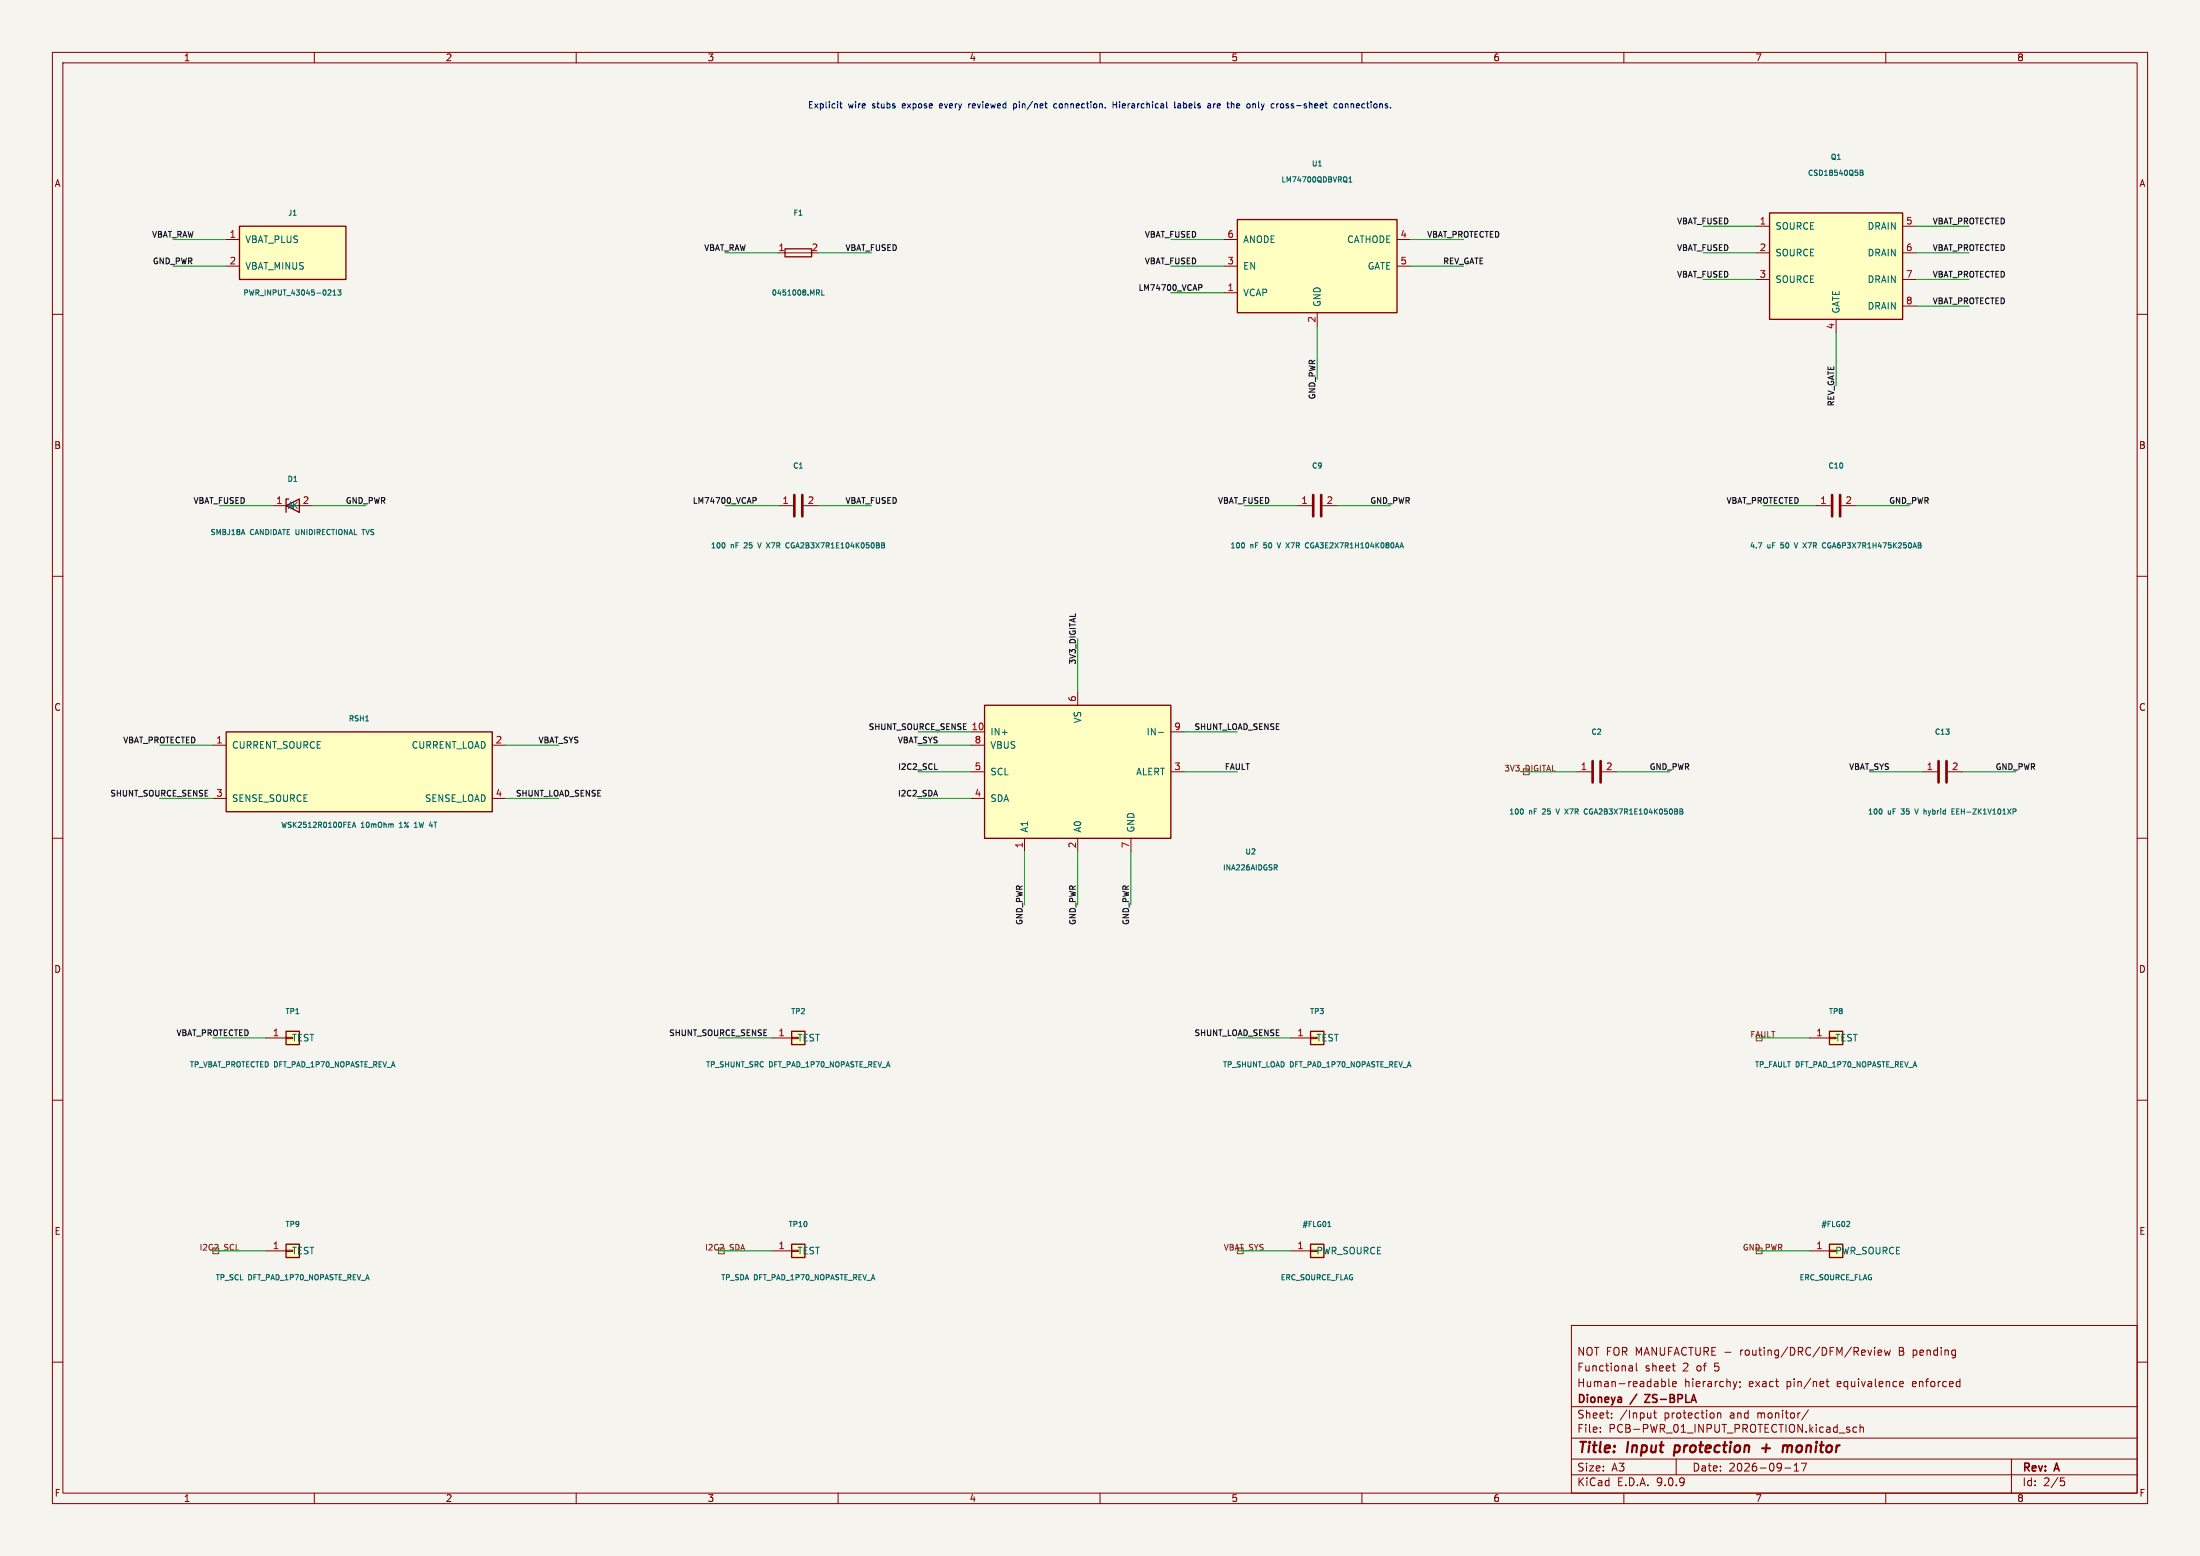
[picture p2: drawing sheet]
<svg xmlns="http://www.w3.org/2000/svg" width="420mm" height="297mm" viewBox="0 0 420 297" stroke-linecap="round" stroke-linejoin="round" font-family="sans-serif">
<path d="M0 0h420v297h-420z" fill="#f5f4ef" stroke="#f5f4ef" stroke-width=".19"/>
<g fill="none" stroke="#840000" stroke-width=".19">
<path d="M10 10h400v277h-400zM12 12h396v273h-396zM60 10v2M110 10v2M160 10v2M210 10v2M260 10v2M310 10v2M360 10v2M10 60h2M408 60h2M10 110h2"/>
<path d="M408 110h2M10 160h2M408 160h2M10 210h2M408 210h2M300 253h108v32h-108zM357.3 257.7l-.4 1M357.9 257.2v.1M357.9 257.7v1M358.5 258.2l.7-.2v-.2l-.5-.1-.2 .2 .1 .7h.6M359.7 257.7l.3 1 .3-.7 .3 .7 .3-1M10 260h2"/>
<path d="M300 278.5h108M300 274.5h108M300 268.5h108M305.5 273.2v.2M305.5 272.5v.1M307.7 270.5v.2M307.7 269.8v.1M311.2 260.7h.2l.3 .2v.8M311.7 261.6l-.5 .1M311.7 261l-.5 .1M312.4 260.2v1.3l.2 .2M315.2 269.7v1"/>
<path d="M315.2 270.5l-.1 .1M315.7 269.7h.5M315.9 269.2v1.3l.3 .2M317.2 263.2v1.5M317.2 263.8l.5-.1 .2 .3-.1 .6h-.6M318.6 263.2v1.3l.2 .2M319.2 260.7h.6M319.3 264.2l.7-.2-.1-.2-.4-.1-.2 .2 .1 .7h.5M319.7 261.7h.1M320 278.5v3M327.9 269.8l.2-.1 .3 .1 .1 .9M327.9 269.7v1"/>
<path d="M330.9 263.7l.3 1M331.2 264.7l-.1 .3M331.6 263.7l-.4 1M332.2 263.8v.1M332.2 264.6l-.1 .3M342.5 279.7l.4-.4v1.5M343.9 279.3h1l-.7 1.5M345.2 269.1l-1.3 1.9M348.1 263.8l.1 .2-.8 .2M348.6 263.7h.6M348.8 263.2v1.3l.4 .2M354.4 272.5l-.4-.1-.3 .3 .2 .6h.5"/>
<path d="M355.1 272.5l.2-.1 .4 .1v.9M355.1 271.9v1.5M362.7 263.8l.5-.1 .2 .3-.7 .2M362.7 264.6h.6M384 278.5v6.5M408 260h2M60 285v2M110 285v2M160 285v2M210 285v2M260 285v2M300 281.5h108"/>
<path d="M310 285v2M340.7 280.2h1.2M342.5 280.8h.9M360 285v2M393.4 282.1h.7M393.5 282.7h.4l.3 .2-.2 .6-.5 .1"/>
</g>
<path d="M319.8 275.9l-.3 2M336.4 276.4h1.5M337.2 275.7l-.2 1.5M340.5 276l.5-.1 .3 .3M341.3 276.2l-.2 1M342.1 276a.5 .5 0 0 0-.8 .2" fill="none" stroke="#840000" stroke-width=".4"/>
<path d="M314 266.2h1l-1 1.5h1" fill="none" stroke="#840000" stroke-width=".3"/>
<path d="M349.2 237.5h2.6v2.5h-2.6z" fill="#ffffc2"/>
<path d="M349.2 237.5h2.6v2.5h-2.6z" fill="none" stroke="#840000" stroke-width=".25"/>
<path d="M345.4 238.8h3.8M349.2 238.6h1.3v.3h-1.3z" fill="none" stroke="#840000" stroke-width=".19"/>
<path d="M353 233.2l.1 .4-.6 .5h.6" fill="none" stroke="#006464" stroke-width=".19"/>
<path d="M43.2 139.7h50.8v15.2h-50.8z" fill="#ffffc2"/>
<path d="M43.2 139.7h50.8v15.2h-50.8z" fill="none" stroke="#840000" stroke-width=".25"/>
<path d="M247.6 96.5h2.8M252.5 96.5h2.8M40.6 142.2h2.6M40.6 152.4h2.6M94 142.2h2.5M94 152.4h2.5" fill="none" stroke="#840000" stroke-width=".19"/>
<path d="M237.5 103.8v.6M243.8 103.6l.4 1M249.3 104.5h.5M249.8 103.6l-.5 .1M67.2 157.9l.4-1 .3 1M67.3 157.6h.5M75 157.3l.1 .6M79.1 157.9h.6M79.3 157.1l-.2 .1M82.2 156.9l-.2 .7h.6" fill="none" stroke="#006464" stroke-width=".19"/>
<path d="M250.7 94.5v4.1M252.2 94.5v4.1" fill="none" stroke="#840000" stroke-width=".51"/>
<path d="M236.2 41.9h30.5v17.8h-30.5z" fill="#ffffc2"/>
<path d="M236.2 41.9h30.5v17.8h-30.5z" fill="none" stroke="#840000" stroke-width=".25"/>
<path d="M233.7 45.7h2.5M233.7 50.8h2.5M233.7 55.9h2.5M251.5 59.7v2.5M266.7 45.7h2.5M266.7 50.8h2.5" fill="none" stroke="#840000" stroke-width=".19"/>
<path d="M257.5 34.7h.6M257.5 34l.3-.3v1" fill="none" stroke="#006464" stroke-width=".19"/>
<path d="M188 134.6h35.5v25.4h-35.5z" fill="#ffffc2"/>
<path d="M188 134.6h35.5v25.4h-35.5z" fill="none" stroke="#840000" stroke-width=".25"/>
<path d="M148.6 96.5h2.8M153.4 96.5h2.8M185.4 139.7h2.6M205.7 132.1v2.5M223.5 139.7h2.6M185.4 142.2h2.6M185.4 147.3h2.6M185.4 152.4h2.6M223.5 147.3h2.6M195.6 160v2.6M205.7 160v2.6M215.9 160v2.6" fill="none" stroke="#840000" stroke-width=".19"/>
<path d="M138.4 103.8v.6M144.6 103.6l.4 1M150.1 104.5h.5M150.6 103.6l-.5 .1M168.6 104.1l.3 .2-.2 .3M168.7 103.6v.4M221.1 139.8h1M243.5 165.6l.3 .5M243.8 165.2v.3" fill="none" stroke="#006464" stroke-width=".19"/>
<path d="M151.6 94.5v4.1M153.2 94.5v4.1" fill="none" stroke="#840000" stroke-width=".51"/>
<path d="M45.7 43.2h20.3v10.1h-20.3z" fill="#ffffc2"/>
<path d="M45.7 43.2h20.3v10.1h-20.3zM149.9 47.5h5v1.5h-5zM54.6 96.5l2.5-1.2v2.5zM55.1 95.3h-.5v2.5" fill="none" stroke="#840000" stroke-width=".25"/>
<path d="M43.2 45.7h2.5M43.2 50.8h2.5M148.6 48.3h6.3M52.1 96.5h2.5M57.1 96.5h2.6" fill="none" stroke="#840000" stroke-width=".19"/>
<path d="M63.6 56.3h.5M63.6 55.6l.3-.3v1M64.5 55.3h.6l-.3 .4 .2 .1v.4h-.5M156.1 55.9l.3 .4M156.4 55.4v.4M156.9 55.3v1h.5M69.1 101.1h.5" fill="none" stroke="#006464" stroke-width=".19"/>
<path d="M250.2 196.9h2.5v2.5h-2.5z" fill="#ffffc2"/>
<path d="M250.2 196.9h2.5v2.5h-2.5z" fill="none" stroke="#840000" stroke-width=".25"/>
<path d="M246.4 198.1h3.8M250.2 198h1.3v.2h-1.3z" fill="none" stroke="#840000" stroke-width=".19"/>
<path d="M250.2 237.5h2.5v2.5h-2.5z" fill="#ffffc2"/>
<path d="M250.2 237.5h2.5v2.5h-2.5z" fill="none" stroke="#840000" stroke-width=".25"/>
<path d="M301 147.3h2.8M305.8 147.3h2.8M367 147.3h2.8M371.9 147.3h2.7M246.4 238.8h3.8M250.2 238.6h1.3v.3h-1.3z" fill="none" stroke="#840000" stroke-width=".19"/>
<path d="M290.8 154.6v.6M297 154.4l.4 1M302.5 155.3h.5M303 154.4l-.5 .1M321 154.9l.3 .2-.2 .3M321.1 154.4v.4M359.2 154.6v.6M365.5 154.4l.4 1M372.6 154.9h.4M373.1 154.4h-.5v1h.5M253.5 234.1h.6" fill="none" stroke="#006464" stroke-width=".19"/>
<path d="M304 145.3v4.1M305.6 145.3v4.1M370.1 145.3v4.1M371.6 145.3v4.1" fill="none" stroke="#840000" stroke-width=".51"/>
<path d="M349.2 196.9h2.6v2.5h-2.6z" fill="#ffffc2"/>
<path d="M349.2 196.9h2.6v2.5h-2.6z" fill="none" stroke="#840000" stroke-width=".25"/>
<path d="M345.4 198.1h3.8M349.2 198h1.3v.2h-1.3z" fill="none" stroke="#840000" stroke-width=".19"/>
<path d="M54.6 196.9h2.5v2.5h-2.5z" fill="#ffffc2"/>
<path d="M54.6 196.9h2.5v2.5h-2.5z" fill="none" stroke="#840000" stroke-width=".25"/>
<path d="M346.7 96.5h2.8M351.5 96.5h2.8M50.8 198.1h3.8M54.6 198h1.3v.2h-1.3z" fill="none" stroke="#840000" stroke-width=".19"/>
<path d="M349.8 94.5v4.1M351.3 94.5v4.1" fill="none" stroke="#840000" stroke-width=".51"/>
<path d="M342.5 103.6l.4 1M348 104.5h.5M348.5 103.6l-.5 .1M366.7 104.2v.3" fill="none" stroke="#006464" stroke-width=".19"/>
<path d="M151.1 196.9h2.6v2.5h-2.6z" fill="#ffffc2"/>
<path d="M151.1 196.9h2.6v2.5h-2.6z" fill="none" stroke="#840000" stroke-width=".25"/>
<path d="M147.3 198.1h3.8M151.1 198h1.3v.2h-1.3z" fill="none" stroke="#840000" stroke-width=".19"/>
<path d="M337.8 40.6h25.4v20.4h-25.4z" fill="#ffffc2"/>
<path d="M337.8 40.6h25.4v20.4h-25.4z" fill="none" stroke="#840000" stroke-width=".25"/>
<path d="M335.3 43.2h2.5M335.3 48.3h2.5M335.3 53.3h2.5M363.2 43.2h2.6M363.2 48.3h2.6M363.2 53.3h2.6M363.2 58.4h2.6M350.5 61v2.5" fill="none" stroke="#840000" stroke-width=".19"/>
<path d="M355.1 32.5h.3l.2 .2-.2 .3h.2l.1 .3-.2 .2h-.4zM355.1 33h.3" fill="none" stroke="#006464" stroke-width=".19"/>
<path d="M54.6 237.5h2.5v2.5h-2.5z" fill="#ffffc2"/>
<path d="M54.6 237.5h2.5v2.5h-2.5z" fill="none" stroke="#840000" stroke-width=".25"/>
<path d="M50.8 238.8h3.8M54.6 238.6h1.3v.3h-1.3z" fill="none" stroke="#840000" stroke-width=".19"/>
<path d="M151.1 237.5h2.6v2.5h-2.6z" fill="#ffffc2"/>
<path d="M151.1 237.5h2.6v2.5h-2.6z" fill="none" stroke="#840000" stroke-width=".25"/>
<path d="M147.3 238.8h3.8M151.1 238.6h1.3v.3h-1.3z" fill="none" stroke="#840000" stroke-width=".19"/>
<path d="M45.1 238.6h.5" fill="none" stroke="#725600" stroke-width=".19"/>
<path d="M228.8 54.3h.5l.2 .2-.1 .4h-.6M143.7 95h.5l.2 .2-.1 .3-.6 .1M178.4 146.9h.6" fill="none" stroke="#0f0f0f" stroke-width=".19"/>
<g fill="none" stroke="#009600" stroke-width=".19">
<path d="M33 45.7h10.2M33 50.8h10.2M138.4 48.3h10.2M156.2 48.3h10.2M223.5 45.7h10.2M223.5 50.8h10.2M223.5 55.9h10.2M269.2 45.7h10.2M269.2 50.8h10.2M325.1 48.3h10.2M325.1 53.3h10.2M325.1 43.2h10.2"/>
<path d="M365.8 48.3h10.1M365.8 53.3h10.1M365.8 43.2h10.1M365.8 58.4h10.1M251.5 62.2v10.2M350.5 63.5v10.2M41.9 96.5h10.2M59.7 96.5h10.1M138.4 96.5h10.2M156.2 96.5h10.2M237.5 96.5h10.1M255.3 96.5h10.1"/>
<path d="M336.5 96.5h10.2M354.3 96.5h10.2M175.3 139.7h10.1M205.7 121.9v10.2M226.1 139.7h10.1M30.5 142.2h10.1M30.5 152.4h10.1M96.5 142.2h10.2M96.5 152.4h10.2M175.3 147.3h10.1M175.3 142.2h10.1M175.3 152.4h10.1"/>
<path d="M226.1 147.3h10.1M290.8 147.3h10.2M308.6 147.3h10.2M356.9 147.3h10.1M374.6 147.3h10.2M195.6 162.6v10.1M205.7 162.6v10.1M215.9 162.6v10.1M40.6 198.1h10.2M137.2 198.1h10.1M236.2 198.1h10.2M335.3 198.1h10.1"/>
<path d="M40.6 238.8h10.2M137.2 238.8h10.1M236.2 238.8h10.2M335.3 238.8h10.1"/>
</g>
<g fill="none" stroke="#0000c2" stroke-width=".19">
<path d="M160.3 19.8h.5M160.5 19.4v1l.3 .2M179.4 19.9v.7M184.9 19.8v.8M185.3 19.8l-.4 .2M193.5 19.9h.5M193.5 19.8v1.2M201.7 19.9l-.3-.1-.2 .2 .1 .6h.4M212.5 19.4v1.2M212.5 20h.7M213.2 19.4v1.2M224.3 19.4v1l.1 .2"/>
<path d="M224.9 19.9l.3-.1 .2 .2M230.6 19.9h.5v.7M231.7 19.8v.8M231.9 19.8l-.2 .2M235.2 19.8l.4 .2v.6M239.2 19.9h.4l.1 .7M244.1 19.8l-.2 .1M244.7 19.8l-.3 .2v.4l.3 .2M255.2 19.9l-.3-.1-.2 .2 .1 .6h.4M255.8 19.9l.3-.1 .2 .2v.4l-.2 .2-.4-.2zM256.8 19.8v.8M256.9 19.9h-.1"/>
<path d="M179.9 20.1l-.6 .1M193.5 20.6h.5M225.4 20.1l-.6 .2 .2 .3h.4M230.6 20.6h.5M231.1 20.1l-.5 .1"/>
</g>
<g font-size="2.8" fill="#840000">
<text x="301" y="277.9">Title:</text>
<text x="310.6" y="277.9">Input</text>
<text x="320.5" y="277.9">protection</text>
<text x="338" y="277.9">+</text>
<text x="342.8" y="277.9">monitor</text>
</g>
<g font-size="2.1" fill="#840000">
<text x="301" y="262">Functional</text>
<text x="301" y="259">NOT FOR MANUFACTURE -</text>
<text x="314" y="262">sheet</text>
<text x="321.3" y="262">2</text>
<text x="324" y="262">of</text>
<text x="327.5" y="262">5</text>
<text x="332.5" y="259">routing/DRC/DFM/Review</text>
<text x="362.9" y="259">B pending</text>
<text x="301" y="268.2">Dioneya</text>
<text x="301" y="265">Human-readable</text>
<text x="311.4" y="268.2">/</text>
<text x="314.8" y="268.2">ZS-BPLA</text>
<text x="321.5" y="265">hierarchy;</text>
<text x="333.9" y="265">exact</text>
<text x="341.2" y="265">pin/net</text>
<text x="351" y="265">equivalence</text>
<text x="365.5" y="265">enforced</text>
<text x="301" y="273.7">File:</text>
<text x="301" y="271">Sheet:</text>
<text x="307.1" y="273.7">PCB-PWR_01_INPUT_PROTECTION.kicad_sch</text>
<text x="309.2" y="271">/Input</text>
<text x="317.7" y="271">protection</text>
<text x="330.4" y="271">and</text>
<text x="335.8" y="271">monitor/</text>
<text x="301" y="281.1">Size:</text>
<text x="307.6" y="281.1">A3</text>
<text x="323" y="281.1">Date:</text>
<text x="330" y="281.1">2026-09-17</text>
<text x="386" y="281.3">Rev:</text>
<text x="392.4" y="281.3">A</text>
<text x="301" y="283.9">KiCad</text>
<text x="308.7" y="283.9">E.D.A.</text>
<text x="316.3" y="283.9">9.0.9</text>
<text x="386" y="283.9">Id:</text>
<text x="390.1" y="283.9">2/5</text>
</g>
<g font-size="1.8" fill="#840000">
<text x="35" y="11.9">1</text>
<text x="85" y="11.9">2</text>
<text x="135" y="11.9">3</text>
<text x="185" y="11.9">4</text>
<text x="235" y="11.9">5</text>
<text x="285" y="11.9">6</text>
<text x="335" y="11.9">7</text>
<text x="385" y="11.9">8</text>
<text x="10.3" y="35.9">A</text>
<text x="408.3" y="35.9">A</text>
<text x="10.3" y="85.9">B</text>
<text x="408.2" y="85.9">B</text>
<text x="10.3" y="135.9">C</text>
<text x="408.2" y="135.9">C</text>
<text x="10.3" y="185.9">D</text>
<text x="408.2" y="185.9">D</text>
<text x="10.3" y="235.9">E</text>
<text x="408.3" y="235.9">E</text>
<text x="10.3" y="285.9">F</text>
<text x="35" y="286.9">1</text>
<text x="85" y="286.9">2</text>
<text x="135" y="286.9">3</text>
<text x="185" y="286.9">4</text>
<text x="235" y="286.9">5</text>
<text x="285" y="286.9">6</text>
<text x="335" y="286.9">7</text>
<text x="385" y="286.9">8</text>
<text x="408.3" y="285.9">F</text>
</g>
<g font-size="1.8" fill="#a90000">
<text x="43.7" y="45.5">1</text>
<text x="234.2" y="45.5">6</text>
<text x="267.3" y="45.5">4</text>
<text x="335.8" y="42.9">1</text>
<text x="363.8" y="42.9">5</text>
<text x="43.7" y="50.5">2</text>
<text x="148.5" y="48">1</text>
<text x="154.9" y="48">2</text>
<text x="234.2" y="50.5">3</text>
<text x="267.3" y="50.5">5</text>
<text x="335.8" y="48">2</text>
<text x="335.8" y="53.1">3</text>
<text x="363.8" y="48">6</text>
<text x="363.8" y="53.1">7</text>
<text x="234.2" y="55.6">1</text>
<text x="363.8" y="58.2">8</text>
<text x="251.2" y="61.7" transform="rotate(-90 251.2 61.7)">2</text>
<text x="350.3" y="62.9" transform="rotate(-90 350.3 62.9)">4</text>
<text x="52.6" y="96.3">1</text>
<text x="57.7" y="96.3">2</text>
<text x="149.3" y="96.3">1</text>
<text x="154.1" y="96.3">2</text>
<text x="248.3" y="96.3">1</text>
<text x="253.2" y="96.3">2</text>
<text x="347.4" y="96.3">1</text>
<text x="352.2" y="96.3">2</text>
<text x="205.5" y="134.1" transform="rotate(-90 205.5 134.1)">6</text>
<text x="41.2" y="142">1</text>
<text x="94.5" y="142">2</text>
<text x="185.4" y="139.4">10</text>
<text x="186" y="142">8</text>
<text x="224.1" y="139.4">9</text>
<text x="186" y="147.1">5</text>
<text x="224.1" y="147.1">3</text>
<text x="301.7" y="147.1">1</text>
<text x="306.5" y="147.1">2</text>
<text x="367.7" y="147.1">1</text>
<text x="372.5" y="147.1">2</text>
<text x="41.2" y="152.1">3</text>
<text x="94.5" y="152.1">4</text>
<text x="186" y="152.1">4</text>
<text x="195.3" y="162" transform="rotate(-90 195.3 162)">1</text>
<text x="205.5" y="162" transform="rotate(-90 205.5 162)">2</text>
<text x="215.6" y="162" transform="rotate(-90 215.6 162)">7</text>
<text x="52" y="197.9">1</text>
<text x="148.5" y="197.9">1</text>
<text x="247.6" y="197.9">1</text>
<text x="346.6" y="197.9">1</text>
<text x="52" y="238.5">1</text>
<text x="148.5" y="238.5">1</text>
<text x="247.6" y="238.5">1</text>
<text x="346.6" y="238.5">1</text>
</g>
<g font-size="1.8" fill="#006464">
<text x="46.7" y="46.6">VBAT_PLUS</text>
<text x="237.2" y="46.6">ANODE</text>
<text x="257.1" y="46.6">CATHODE</text>
<text x="338.8" y="44">SOURCE</text>
<text x="356.4" y="44">DRAIN</text>
<text x="46.7" y="51.7">VBAT_MINUS</text>
<text x="237.2" y="51.7">EN</text>
<text x="261" y="51.7">GATE</text>
<text x="338.8" y="49.1">SOURCE</text>
<text x="356.4" y="49.1">DRAIN</text>
<text x="237.2" y="56.7">VCAP</text>
<text x="252.3" y="58.7" transform="rotate(-90 252.3 58.7)">GND</text>
<text x="338.8" y="54.2">SOURCE</text>
<text x="351.4" y="59.9" transform="rotate(-90 351.4 59.9)">GATE</text>
<text x="356.4" y="54.2">DRAIN</text>
<text x="356.4" y="59.3">DRAIN</text>
<text x="54.8" y="97.4">AK</text>
<text x="44.2" y="143.1">CURRENT_SOURCE</text>
<text x="78.5" y="143.1">CURRENT_LOAD</text>
<text x="189" y="140.6">IN+</text>
<text x="189" y="143.1">VBUS</text>
<text x="206.6" y="138.1" transform="rotate(-90 206.6 138.1)">VS</text>
<text x="218.8" y="140.6">IN-</text>
<text x="189" y="148.2">SCL</text>
<text x="216.8" y="148.2">ALERT</text>
<text x="44.2" y="153.3">SENSE_SOURCE</text>
<text x="81" y="153.3">SENSE_LOAD</text>
<text x="189" y="153.3">SDA</text>
<text x="196.4" y="159" transform="rotate(-90 196.4 159)">A1</text>
<text x="206.6" y="159" transform="rotate(-90 206.6 159)">A0</text>
<text x="216.8" y="159" transform="rotate(-90 216.8 159)">GND</text>
<text x="55.6" y="199">TEST</text>
<text x="152.1" y="199">TEST</text>
<text x="251.2" y="199">TEST</text>
<text x="350.3" y="199">TEST</text>
<text x="55.6" y="239.6">TEST</text>
<text x="152.1" y="239.6">TEST</text>
<text x="251.2" y="239.6">PWR_SOURCE</text>
<text x="350.3" y="239.6">PWR_SOURCE</text>
</g>
<g font-size="1.7" fill="#0000c2">
<text x="154.1" y="20.9">Explicit</text>
<text x="161.9" y="20.9">wire</text>
<text x="166.6" y="20.9">stubs</text>
<text x="172.6" y="20.9">expose</text>
<text x="179.9" y="20.9">every</text>
<text x="185.6" y="20.9">reviewed</text>
<text x="194.4" y="20.9">pin/net</text>
<text x="202.4" y="20.9">connection.</text>
<text x="213.8" y="20.9">Hierarchical</text>
<text x="225.8" y="20.9">labels</text>
<text x="232.4" y="20.9">are</text>
<text x="236.4" y="20.9">the</text>
<text x="240.3" y="20.9">only</text>
<text x="245.1" y="20.9">cross-sheet</text>
<text x="257.4" y="20.9">connections.</text>
</g>
<g font-size="1.5" fill="#0f0f0f">
<text x="28.9" y="45.4">VBAT_RAW</text>
<text x="134.3" y="48">VBAT_RAW</text>
<text x="161.3" y="48">VBAT_FUSED</text>
<text x="218.5" y="45.4">VBAT_FUSED</text>
<text x="272.3" y="45.4">VBAT_PROTECTED</text>
<text x="320.1" y="48">VBAT_FUSED</text>
<text x="320.1" y="42.9">VBAT_FUSED</text>
<text x="368.9" y="42.9">VBAT_PROTECTED</text>
<text x="368.9" y="48">VBAT_PROTECTED</text>
<text x="29.1" y="50.5">GND_PWR</text>
<text x="218.5" y="50.5">VBAT_FUSED</text>
<text x="275.4" y="50.5">REV_GATE</text>
<text x="320.1" y="53">VBAT_FUSED</text>
<text x="368.9" y="53">VBAT_PROTECTED</text>
<text x="217.2" y="55.6">LM74700_VCAP</text>
<text x="368.9" y="58.1">VBAT_PROTECTED</text>
<text x="251.2" y="76.3" transform="rotate(-90 251.2 76.3)">GND_PWR</text>
<text x="350.2" y="77.7" transform="rotate(-90 350.2 77.7)">REV_GATE</text>
<text x="36.8" y="96.2">VBAT_FUSED</text>
<text x="65.9" y="96.2">GND_PWR</text>
<text x="132.2" y="96.2">LM74700_VCAP</text>
<text x="161.3" y="96.2">VBAT_FUSED</text>
<text x="232.4" y="96.2">VBAT_FUSED</text>
<text x="261.5" y="96.2">GND_PWR</text>
<text x="329.5" y="96.2">VBAT_PROTECTED</text>
<text x="360.5" y="96.2">GND_PWR</text>
<text x="205.4" y="126.9" transform="rotate(-90 205.4 126.9)">3V3_DIGITAL</text>
<text x="23.4" y="141.9">VBAT_PROTECTED</text>
<text x="102.7" y="141.9">VBAT_SYS</text>
<text x="165.7" y="139.4">SHUNT_SOURCE_SENSE</text>
<text x="171.3" y="141.9">VBAT_SYS</text>
<text x="227.9" y="139.4">SHUNT_LOAD_SENSE</text>
<text x="171.3" y="147">I2C2_SCL</text>
<text x="233.7" y="147">FAULT</text>
<text x="314.8" y="147">GND_PWR</text>
<text x="352.9" y="147">VBAT_SYS</text>
<text x="380.9" y="147">GND_PWR</text>
<text x="21" y="152.1">SHUNT_SOURCE_SENSE</text>
<text x="98.4" y="152.1">SHUNT_LOAD_SENSE</text>
<text x="171.3" y="152.1">I2C2_SDA</text>
<text x="195.3" y="176.7" transform="rotate(-90 195.3 176.7)">GND_PWR</text>
<text x="205.4" y="176.7" transform="rotate(-90 205.4 176.7)">GND_PWR</text>
<text x="215.6" y="176.7" transform="rotate(-90 215.6 176.7)">GND_PWR</text>
<text x="33.6" y="197.8">VBAT_PROTECTED</text>
<text x="127.6" y="197.8">SHUNT_SOURCE_SENSE</text>
<text x="227.9" y="197.8">SHUNT_LOAD_SENSE</text>
</g>
<g font-size="1.5" fill="#725600">
<text x="287.1" y="147.3">3V3_DIGITAL</text>
<text x="334" y="198.1">FAULT</text>
<text x="38" y="238.8">I2C2_SCL</text>
<text x="134.5" y="238.8">I2C2_SDA</text>
<text x="233.5" y="238.8">VBAT_SYS</text>
<text x="332.6" y="238.8">GND_PWR</text>
</g>
<g font-size="1.4" fill="#006464">
<text x="244.5" y="35">LM74700QDBVRQ1</text>
<text x="250.3" y="32">U1</text>
<text x="345" y="33.7">CSD18540Q5B</text>
<text x="349.4" y="30.7">Q1</text>
<text x="54.9" y="41.4">J1</text>
<text x="151.4" y="41.4">F1</text>
<text x="46.3" y="56.6">PWR_INPUT_43045-0213</text>
<text x="147.2" y="56.6">0451008.MRL</text>
<text x="151.3" y="89.6">C1</text>
<text x="250.4" y="89.6">C9</text>
<text x="348.9" y="89.6">C10</text>
<text x="54.8" y="92.2">D1</text>
<text x="40.1" y="102.3">SMBJ18A</text>
<text x="47.7" y="102.3">CANDIDATE UNIDIRECTIONAL</text>
<text x="69.6" y="102.3">TVS</text>
<text x="135.6" y="104.9">100</text>
<text x="139.5" y="104.9">nF</text>
<text x="142.3" y="104.9">25</text>
<text x="145.2" y="104.9">V X7R</text>
<text x="151" y="104.9">CGA2B3X7R1E104K050BB</text>
<text x="234.8" y="104.9">100</text>
<text x="238.7" y="104.9">nF</text>
<text x="241.4" y="104.9">50</text>
<text x="244.4" y="104.9">V X7R</text>
<text x="250.2" y="104.9">CGA3E2X7R1H104K080AA</text>
<text x="334" y="104.9">4.7</text>
<text x="337.4" y="104.9">uF</text>
<text x="340.1" y="104.9">50</text>
<text x="343.1" y="104.9">V X7R</text>
<text x="348.9" y="104.9">CGA6P3X7R1H475K250AB</text>
<text x="66.5" y="137.9">RSH1</text>
<text x="303.7" y="140.4">C2</text>
<text x="369.3" y="140.4">C13</text>
<text x="288" y="155.7">100</text>
<text x="291.9" y="155.7">nF</text>
<text x="294.7" y="155.7">25</text>
<text x="297.6" y="155.7">V X7R</text>
<text x="303.4" y="155.7">CGA2B3X7R1E104K050BB</text>
<text x="356.5" y="155.7">100</text>
<text x="360.4" y="155.7">uF</text>
<text x="363.2" y="155.7">35</text>
<text x="366.1" y="155.7">V hybrid</text>
<text x="373.5" y="155.7">EEH-ZK1V101XP</text>
<text x="53.5" y="158.2">WSK2512R0100FEA</text>
<text x="68.9" y="158.2">10mOhm</text>
<text x="76.4" y="158.2">1%</text>
<text x="79.6" y="158.2">1W</text>
<text x="82.7" y="158.2">4T</text>
<text x="233.4" y="166.3">INA226AIDGSR</text>
<text x="237.6" y="163.3">U2</text>
<text x="54.4" y="193.8">TP1</text>
<text x="150.9" y="193.8">TP2</text>
<text x="250" y="193.8">TP3</text>
<text x="349" y="193.8">TP8</text>
<text x="36.1" y="203.9">TP_VBAT_PROTECTED DFT_PAD_1P70_NOPASTE_REV_A</text>
<text x="134.7" y="203.9">TP_SHUNT_SRC</text>
<text x="146.8" y="203.9">DFT_PAD_1P70_NOPASTE_REV_A</text>
<text x="233.4" y="203.9">TP_SHUNT_LOAD DFT_PAD_1P70_NOPASTE_REV_A</text>
<text x="334.9" y="203.9">TP_FAULT DFT_PAD_1P70_NOPASTE_REV_A</text>
<text x="54.4" y="234.4">TP9</text>
<text x="150.4" y="234.4">TP10</text>
<text x="248.5" y="234.4">#FLG01</text>
<text x="347.6" y="234.4">#FLG02</text>
<text x="41.1" y="244.6">TP_SCL</text>
<text x="47.4" y="244.6">DFT_PAD_1P70_NOPASTE_REV_A</text>
<text x="137.6" y="244.6">TP_SDA DFT_PAD_1P70_NOPASTE_REV_A</text>
<text x="244.4" y="244.6">ERC_SOURCE_FLAG</text>
<text x="343.4" y="244.6">ERC_SOURCE_FLAG</text>
</g>
</svg>
